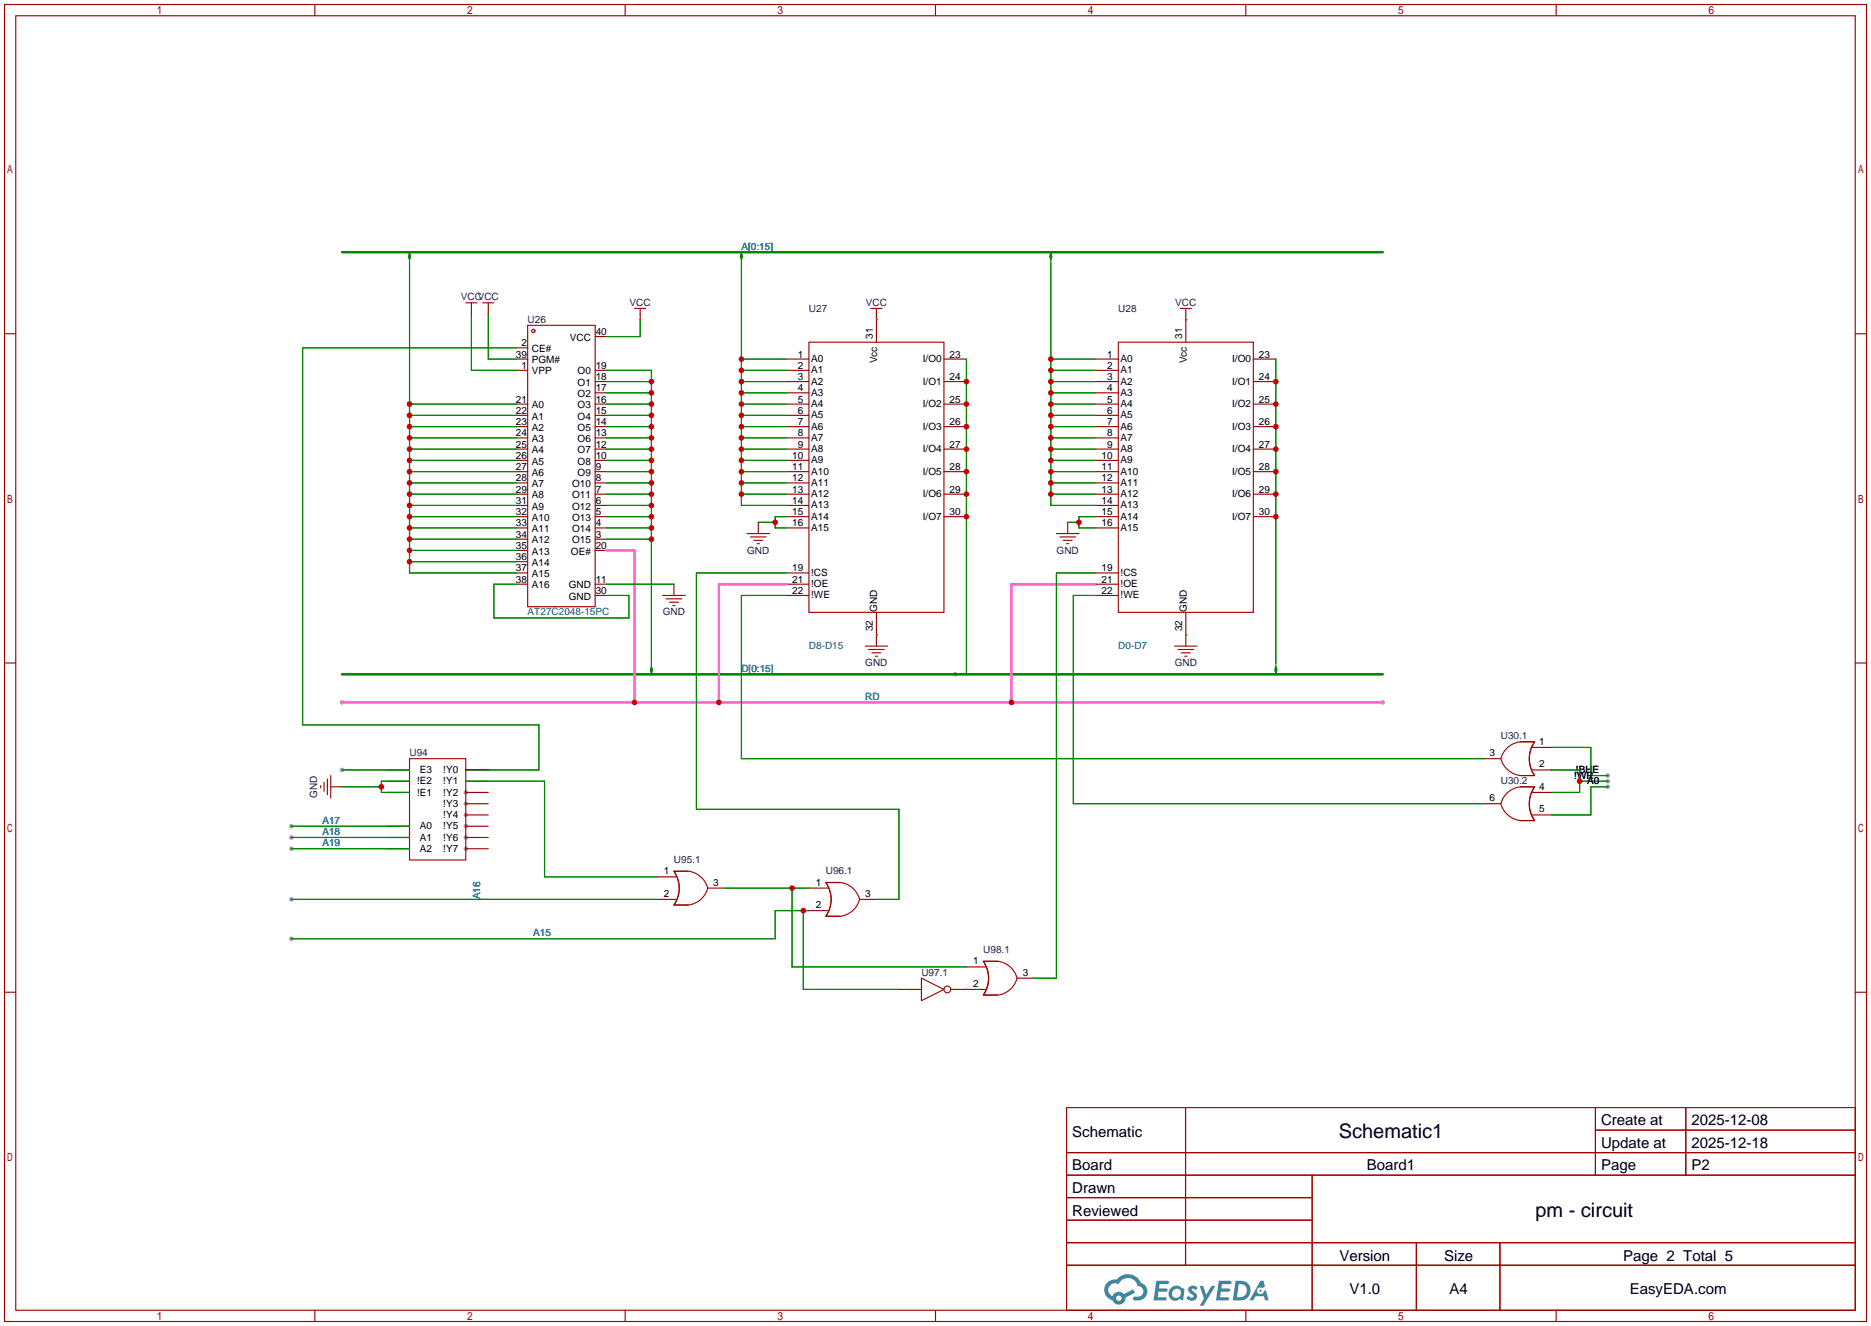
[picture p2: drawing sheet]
<svg xmlns="http://www.w3.org/2000/svg" width="422mm" height="299mm" viewBox="0 0 422 299" stroke-linecap="round" stroke-linejoin="round" font-family="sans-serif">
<g fill="#999">
<circle cx="105.2" cy="191.5" r=".51"/>
<circle cx="105.2" cy="189" r=".51"/>
<circle cx="105.2" cy="186.4" r=".51"/>
<circle cx="105.2" cy="183.9" r=".51"/>
<circle cx="105.2" cy="181.4" r=".51"/>
<circle cx="105.2" cy="178.8" r=".51"/>
<circle cx="77.2" cy="158.5" r=".51"/>
<circle cx="312.2" cy="158.5" r=".51"/>
<circle cx="215.6" cy="152.1" r=".51"/>
<circle cx="363" cy="175" r=".51"/>
<circle cx="363" cy="176.3" r=".51"/>
<circle cx="363" cy="177.5" r=".51"/>
<circle cx="65.8" cy="191.5" r=".51"/>
<circle cx="65.8" cy="189" r=".51"/>
<circle cx="65.8" cy="186.4" r=".51"/>
<circle cx="77.2" cy="173.7" r=".51"/>
<circle cx="65.8" cy="202.9" r=".51"/>
<circle cx="65.8" cy="211.8" r=".51"/>
</g>
<g fill="none" stroke="#a10000" stroke-width=".25">
<path d="M1 1h420.4v297.2h-420.4zM3.6 3.6h415.2v292.1h-415.2zM71.1 1v2.6M141.1 1v2.6M211.2 1v2.6M281.3 1v2.6M351.3 1v2.6M1 75.3h2.6M418.8 75.3h2.6M1 149.6h2.6M418.8 149.6h2.6M1 223.9h2.6"/>
<path d="M418.8 223.9h2.6M240.8 249.9h178v45.8h-178zM267.7 249.9v35.6M360.2 249.9v15.3M360.2 255h58.6M380.6 249.9v15.3M240.8 260.1h178M240.8 265.2h178M240.8 270.3h55.4M240.8 275.3h55.4M296.2 265.2v30.5M71.1 295.7v2.5"/>
<path d="M141.1 295.7v2.5M211.2 295.7v2.5M240.8 280.4h178M240.8 285.5h178M281.3 295.7v2.5M319.8 280.4v15.3M338.6 280.4v15.3M351.3 295.7v2.5"/>
</g>
<g fill="#5487ff">
<path d="M268.5 290.3a1.3 1.3 0 0 1 1.9 .3l-.4 .6a.54 .54 0 0 0-1-.2l.2 .2a1.28 1.28 0 0 1 .8 2 1.53 1.53 0 0 1-2.2-.3l.5-.6 .8 .5a.31 .31 0 0 0 .3-.3 .31 .31 0 0 0-.2-.3 1.12 1.12 0 0 1-.7-1.9z"/>
<path d="M270.8 290.2h.8l.7 1.9 1.2-1.9h.9l-2.7 4.5h-.9l1-1.7z"/>
<path d="M261 289h2.3a.46 .46 0 0 1 .5 .1 .46 .46 0 0 1 .1 .5l-.3 .2h-1.8l-.1 .9h1.6a.4 .4 0 0 1 .3 .4 .4 .4 0 0 1-.4 .4h-1.6l-.2 1.2h1.4a.46 .46 0 0 1 .5 .1 .46 .46 0 0 1 .1 .5l-.4 .2h-2.6z"/>
<path d="M275.1 289h2.3a.47 .47 0 0 1 .5 .1 .47 .47 0 0 1 .1 .5l-.3 .2h-1.8l-.1 .9h1.6a.4 .4 0 0 1 .4 .4 .4 .4 0 0 1-.5 .4h-1.6l-.2 1.2h1.4a.46 .46 0 0 1 .5 .1 .46 .46 0 0 1 .1 .5l-.4 .2h-2.6z"/>
<path d="M284.5 289h.8l.3 1.3-.6 .4a.75 .75 0 0 0-1.1 .3 .75 .75 0 0 0 .5 1 .75 .75 0 0 0 .9-.6l.5-.3 .6 2.4h-.8l-.3-1h-1.8l-.5 1h-1z"/>
<path d="M278.9 289l-.6 4.5h1.4a2.27 2.27 0 0 0 2.7-2.3 2.27 2.27 0 0 0-2.7-2.2zM279.7 289.8a1.5 1.5 0 0 1 1.8 1.5 1.5 1.5 0 0 1-1.9 1.4h-.3z"/>
<path d="M264.4 290.6a1.6 1.6 0 0 0-.4 2.3 1.6 1.6 0 0 0 2.3 .2l.8 .4 .3-2.5-.1-.3h-.5a1.58 1.58 0 0 0-2.4-.1zM265 291.1a.98 .98 0 0 1 1.6 .5 .98 .98 0 0 1-1.1 1.2 .94 .94 0 0 1-.9-.6 .94 .94 0 0 1 .4-1.1z"/>
<path d="M250 289.4a2.37 2.37 0 0 0 1.1 4 1.54 1.54 0 0 0 1.8 1 1.54 1.54 0 0 0 1.2-1.6l2.2-1.1-.5-.8-2.1 1.1a1.57 1.57 0 0 0-2.6 .4 1.5 1.5 0 0 1-.7-2.1 1.5 1.5 0 0 1 2.2-.5 2.23 2.23 0 0 1 2.3-1.4 2.23 2.23 0 0 1 1.9 1.8 1.16 1.16 0 0 1 1.3 1.1 1.16 1.16 0 0 1-1.1 1.3h-.7a.47 .47 0 0 0-.5 .3 .47 .47 0 0 0 .4 .6 2.14 2.14 0 0 0 2.7-1.4 2.14 2.14 0 0 0-1.3-2.7 3.2 3.2 0 0 0-5.5-.7l-1.1 .1zM252 292.9a.6 .6 0 0 1 1.2 0 .6 .6 0 0 1-1.2 0z"/>
<circle cx="284.6" cy="291.3" r=".28"/>
</g>
<g fill="none" stroke="#a10000" stroke-width=".25">
<path d="M105.2 68.3h2.5M106.4 68.3v2.6M109 68.3h2.5M110.2 68.3v2.6M116.6 78.5h2.5M119.1 73.4h15.3v63.5h-15.3zM134.4 75.9h2.5M143.3 69.6h2.5M144.5 69.6v2.5M182.6 77.2h30.5v61h-30.5zM196.6 69.6h2.5M197.9 69.6v7.6"/>
<path d="M252.5 77.2h30.5v61h-30.5zM266.4 69.6h2.6M267.7 69.6v7.6M116.6 81h2.5M116.6 83.6h2.5M116.6 91.2h2.5M116.6 93.7h2.5M116.6 96.3h2.5M116.6 98.8h2.5M134.4 83.6h2.5M134.4 91.2h2.5M134.4 93.7h2.5"/>
<path d="M134.4 96.3h2.5M134.4 98.8h2.5M134.4 88.6h2.5M134.4 86.1h2.5M177.5 81h5.1M177.5 83.6h5.1M177.5 91.2h5.1M177.5 93.7h5.1M177.5 96.3h5.1M177.5 98.8h5.1M177.5 88.6h5.1M177.5 86.1h5.1"/>
<path d="M213.1 81h5.1M213.1 91.2h5.1M213.1 96.3h5.1M213.1 86.1h5.1M247.4 81h5.1M247.4 83.6h5.1M247.4 91.2h5.1M247.4 93.7h5.1M247.4 96.3h5.1M247.4 98.8h5.1M247.4 88.6h5.1M247.4 86.1h5.1"/>
<path d="M283 81h5M283 91.2h5M283 96.3h5M283 86.1h5M116.6 101.3h2.5M116.6 103.9h2.5M116.6 106.4h2.5M116.6 109h2.5M116.6 111.5h2.5M116.6 114h2.5M116.6 116.6h2.5M116.6 119.1h2.5"/>
<path d="M134.4 101.3h2.5M134.4 103.9h2.5M134.4 106.4h2.5M134.4 109h2.5M134.4 111.5h2.5M134.4 114h2.5M134.4 116.6h2.5M134.4 119.1h2.5M171.2 117.9v2.5M177.5 101.3h5.1M177.5 103.9h5.1M177.5 106.4h5.1"/>
<path d="M177.5 109h5.1M177.5 111.5h5.1M177.5 114h5.1M177.5 116.6h5.1M177.5 119.1h5.1M213.1 101.3h5.1M213.1 106.4h5.1M213.1 111.5h5.1M213.1 116.6h5.1M241 117.9v2.5M247.4 101.3h5.1M247.4 103.9h5.1"/>
<path d="M247.4 106.4h5.1M247.4 109h5.1M247.4 111.5h5.1M247.4 114h5.1M247.4 116.6h5.1M247.4 119.1h5.1M283 101.3h5M283 106.4h5M283 111.5h5M283 116.6h5M116.6 121.7h2.5M116.6 124.2h2.5"/>
<path d="M116.6 126.7h2.5M116.6 129.3h2.5M116.6 131.8h2.5M134.4 121.7h2.5M134.4 124.2h2.5M134.4 131.8h2.5M134.4 134.4h2.5M149.6 134.4h5.1M150.4 135.1h3.5M151.1 135.9h2.1M151.9 136.7h.5M152.1 131.8v2.6"/>
<path d="M168.7 120.4h5M169.4 121.2h3.6M170.2 121.9h2M170.9 122.7h.5M177.5 129.3h5.1M177.5 131.8h5.1M177.5 134.4h5.1M197.9 138.2v7.6M238.5 120.4h5.1M239.3 121.2h3.5M240 121.9h2.1M240.8 122.7h.5"/>
<path d="M247.4 129.3h5.1M247.4 131.8h5.1M247.4 134.4h5.1M267.7 138.2v7.6M195.3 145.8h5.1M196.1 146.6h3.5M196.8 147.3h2.1M197.6 148.1h.5M265.2 145.8h5.1M265.9 146.6h3.6M266.7 147.3h2M267.5 148.1h.5"/>
<path d="M72.4 177.3v.5M73.2 176.5v2.1M73.9 175.8v3.5M74.7 177.5h2.5M74.7 175v5.1M87.4 173.7h5.1M87.4 178.8h5.1M87.4 176.3h5.1M92.5 171.2h12.7v22.9h-12.7zM105.2 173.7h5M105.2 178.8h5M105.2 176.3h5"/>
<path d="M335 171.2h3.8M338.8 171.2a5.2 5.2 0 0 0 4.5 3.8M343.3 167.4a5.1 5.1 0 0 0-4.5 3.8M343.3 177.5a5.1 5.1 0 0 0-4.5 3.9M343.3 167.4h3.2a6.6 6.6 0 0 0 0 7.6h-3.2M343.3 177.5h3.2a6.6 6.6 0 0 0 0 7.7h-3.2M345.9 168.7h4.4M345.9 173.7h4.4M345.9 178.8h4.4M87.4 191.5h5.1M87.4 189h5.1M87.4 186.4h5.1"/>
<path d="M105.2 183.9h5M105.2 181.4h5M105.2 191.5h5M105.2 189h5M105.2 186.4h5M148.3 197.9h4.4M152.1 196.6a6.6 6.6 0 0 1 .1 7.6h3.1h-3.2a6.7 6.7 0 0 0 0-7.6h3.2zM155.3 196.6a5.2 5.2 0 0 1 4.5 3.8M189.6 199.1a5.2 5.2 0 0 1 4.5 3.8M335 181.4h3.8M338.8 181.4a5.2 5.2 0 0 0 4.5 3.8M345.9 183.9h4.4"/>
<path d="M148.3 202.9h4.4M159.8 200.4h3.8M159.8 200.4a5.2 5.2 0 0 1-4.5 3.8M182.6 200.4h4.3M182.6 205.5h4.3M186.5 206.7a6.6 6.6 0 0 0-.1-7.6h3.2h-3.2a6.6 6.6 0 0 1 0 7.7h3.2h-3.2M194.1 202.9h3.8M194.1 202.9a5.2 5.2 0 0 1-4.5 3.9M218.2 218.2h4.3M225.2 216.9h-3.2a6.6 6.6 0 0 1 0 7.6M225.2 216.9h-3.2a6.7 6.7 0 0 1 0 7.6h3.2h-3.2M225.2 216.9a5.2 5.2 0 0 1 4.4 3.8"/>
<path d="M202.9 223.3h5.1M208 220.7l5.1 2.6-5.1 2.5zM214.6 223.3h7.9M229.6 220.7h3.8M229.6 220.7a5.2 5.2 0 0 1-4.4 3.9"/>
<circle cx="120.4" cy="74.7" r=".38"/>
<circle cx="213.9" cy="223.3" r=".76"/>
</g>
<path d="M77.2 56.9h235M77.2 152.1h235" fill="none" stroke="#008700" stroke-width=".51"/>
<g fill="#008700" stroke="#008700" stroke-width=".25">
<path d="M92.5 56.9l.2 1-.2 .8-.3-.8z"/>
<path d="M167.4 56.9l.2 1-.2 .8-.3-.8z"/>
<path d="M147.1 150.4l.2 .7-.2 1-.3-1z"/>
<path d="M237.2 56.9l.3 1-.3 .8-.2-.8z"/>
<path d="M288 150.4l.3 .7-.3 1-.2-1z"/>
</g>
<g fill="none" stroke="#008700" stroke-width=".25">
<path d="M92.5 58.7v70.6h24.1M167.4 58.7v55.3h10.1M237.2 58.7v55.3h10.2M106.4 70.9v12.7h10.2M110.2 70.9v10.1h6.4M116.6 78.5h-48.3v85.1h53.4v10.1h-16.5M144.5 72.1v3.8h-7.6M197.9 72.1h.1M267.7 72.1h.1M92.5 98.8h24.1M92.5 96.3h24.1M92.5 93.7h24.1"/>
<path d="M92.5 91.2h24.1M136.9 98.8h10.2M136.9 96.3h10.2M136.9 93.7h10.2M136.9 91.2h10.2M136.9 88.6h10.2M136.9 86.1h10.2M136.9 83.6h10.2v66.8M167.4 98.8h10.1M167.4 96.3h10.1M167.4 93.7h10.1M167.4 91.2h10.1"/>
<path d="M167.4 88.6h10.1M167.4 86.1h10.1M167.4 83.6h10.1M167.4 81h10.1M218.2 81v71.1h-2.6M237.2 98.8h10.2M237.2 96.3h10.2M237.2 93.7h10.2M237.2 91.2h10.2M237.2 88.6h10.2M237.2 86.1h10.2M237.2 83.6h10.2"/>
<path d="M237.2 81h10.2M288 81v69.4M92.5 114h24.1M92.5 111.5h24.1M92.5 109h24.1M92.5 106.4h24.1M92.5 103.9h24.1M92.5 101.3h24.1M92.5 116.6h24.1M92.5 119.1h24.1M136.9 114h10.2M136.9 111.5h10.2"/>
<path d="M136.9 109h10.2M136.9 106.4h10.2M136.9 103.9h10.2M136.9 101.3h10.2M136.9 116.6h10.2M136.9 119.1h10.2M167.4 111.5h10.1M167.4 109h10.1M167.4 106.4h10.1M167.4 103.9h10.1M167.4 101.3h10.1M171.2 117.9h3.8"/>
<path d="M177.5 116.6h-2.5v2.5h2.5M237.2 111.5h10.2M237.2 109h10.2M237.2 106.4h10.2M237.2 103.9h10.2M237.2 101.3h10.2M241 117.9h2.6M247.4 116.6h-3.8v2.5h3.8M92.5 121.7h24.1M92.5 124.2h24.1M92.5 126.7h24.1M116.6 131.8h-5.1v7.6h30.5v-5h-5.1"/>
<path d="M136.9 121.7h10.2M136.9 131.8h15.2M177.5 134.4h-10.1v36.8h167.6M177.5 129.3h-20.3v53.3h45.7v20.3h-5M247.4 134.4h-5.1v47h92.7M247.4 129.3h-8.9v91.4h-5.1M197.9 143.3h.1M267.7 143.3h.1M77.2 173.7h15.3M77.2 177.5h8.9M92.5 176.3h-6.4v2.5h6.4M105.2 176.3h17.7v21.6h25.4"/>
<path d="M350.3 173.7h6.3v5.1h-6.3M350.3 168.7h8.9v6.3h3.8M356.6 176.3h6.4M363 177.5h-3.8v6.4h-8.9M65.8 191.5h26.7M65.8 189h26.7M65.8 186.4h26.7M65.8 202.9h82.5M163.6 200.4h19M178.8 200.4v17.8h39.4M181.4 205.5v17.8h21.5M182.6 205.5h-7.6v6.3h-109.2"/>
<path d="M218.2 223.3h.1"/>
</g>
<path d="M136.9 124.2h6.4v34.3M177.5 131.8h-15.2v26.7M247.4 131.8h-19.1v26.7M77.2 158.5h235" fill="none" stroke="#f6c" stroke-width=".51"/>
<g fill="#c00">
<circle cx="167.4" cy="111.5" r=".63"/>
<circle cx="167.4" cy="109" r=".63"/>
<circle cx="167.4" cy="106.4" r=".63"/>
<circle cx="167.4" cy="103.9" r=".63"/>
<circle cx="167.4" cy="101.3" r=".63"/>
<circle cx="167.4" cy="98.8" r=".63"/>
<circle cx="167.4" cy="96.3" r=".63"/>
<circle cx="167.4" cy="93.7" r=".63"/>
<circle cx="167.4" cy="91.2" r=".63"/>
<circle cx="167.4" cy="88.6" r=".63"/>
<circle cx="167.4" cy="86.1" r=".63"/>
<circle cx="167.4" cy="83.6" r=".63"/>
<circle cx="167.4" cy="81" r=".63"/>
<circle cx="143.3" cy="158.5" r=".63"/>
<circle cx="162.3" cy="158.5" r=".63"/>
<circle cx="228.3" cy="158.5" r=".63"/>
<circle cx="147.1" cy="86.1" r=".63"/>
<circle cx="147.1" cy="88.6" r=".63"/>
<circle cx="147.1" cy="91.2" r=".63"/>
<circle cx="147.1" cy="93.7" r=".63"/>
<circle cx="147.1" cy="96.3" r=".63"/>
<circle cx="147.1" cy="98.8" r=".63"/>
<circle cx="147.1" cy="101.3" r=".63"/>
<circle cx="147.1" cy="103.9" r=".63"/>
<circle cx="147.1" cy="106.4" r=".63"/>
<circle cx="147.1" cy="109" r=".63"/>
<circle cx="147.1" cy="111.5" r=".63"/>
<circle cx="147.1" cy="114" r=".63"/>
<circle cx="147.1" cy="116.6" r=".63"/>
<circle cx="147.1" cy="119.1" r=".63"/>
<circle cx="147.1" cy="121.7" r=".63"/>
<circle cx="218.2" cy="116.6" r=".63"/>
<circle cx="218.2" cy="111.5" r=".63"/>
<circle cx="218.2" cy="106.4" r=".63"/>
<circle cx="218.2" cy="101.3" r=".63"/>
<circle cx="218.2" cy="96.3" r=".63"/>
<circle cx="218.2" cy="91.2" r=".63"/>
<circle cx="218.2" cy="86.1" r=".63"/>
<circle cx="237.2" cy="111.5" r=".63"/>
<circle cx="237.2" cy="109" r=".63"/>
<circle cx="237.2" cy="106.4" r=".63"/>
<circle cx="237.2" cy="103.9" r=".63"/>
<circle cx="237.2" cy="101.3" r=".63"/>
<circle cx="237.2" cy="98.8" r=".63"/>
<circle cx="237.2" cy="96.3" r=".63"/>
<circle cx="237.2" cy="93.7" r=".63"/>
<circle cx="237.2" cy="91.2" r=".63"/>
<circle cx="237.2" cy="88.6" r=".63"/>
<circle cx="237.2" cy="86.1" r=".63"/>
<circle cx="237.2" cy="83.6" r=".63"/>
<circle cx="237.2" cy="81" r=".63"/>
<circle cx="288" cy="116.6" r=".63"/>
<circle cx="288" cy="111.5" r=".63"/>
<circle cx="288" cy="106.4" r=".63"/>
<circle cx="288" cy="101.3" r=".63"/>
<circle cx="288" cy="96.3" r=".63"/>
<circle cx="288" cy="91.2" r=".63"/>
<circle cx="288" cy="86.1" r=".63"/>
<circle cx="356.6" cy="176.3" r=".63"/>
<circle cx="92.5" cy="93.7" r=".63"/>
<circle cx="92.5" cy="91.2" r=".63"/>
<circle cx="92.5" cy="96.3" r=".63"/>
<circle cx="92.5" cy="98.8" r=".63"/>
<circle cx="92.5" cy="101.3" r=".63"/>
<circle cx="92.5" cy="103.9" r=".63"/>
<circle cx="92.5" cy="106.4" r=".63"/>
<circle cx="92.5" cy="109" r=".63"/>
<circle cx="92.5" cy="111.5" r=".63"/>
<circle cx="92.5" cy="114" r=".63"/>
<circle cx="92.5" cy="116.6" r=".63"/>
<circle cx="92.5" cy="119.1" r=".63"/>
<circle cx="92.5" cy="121.7" r=".63"/>
<circle cx="92.5" cy="124.2" r=".63"/>
<circle cx="92.5" cy="126.7" r=".63"/>
<circle cx="86.1" cy="177.5" r=".63"/>
<circle cx="178.8" cy="200.4" r=".63"/>
<circle cx="181.4" cy="205.5" r=".63"/>
<circle cx="175" cy="117.9" r=".63"/>
<circle cx="243.6" cy="117.9" r=".63"/>
</g>
<g font-size="4.5">
<text x="302.3" y="256.8">Schematic1</text>
<text x="346.6" y="274.6">pm - circuit</text>
</g>
<g font-size="3.4">
<text x="242.1" y="256.5">Schematic</text>
<text x="361.5" y="254">Create at</text>
<text x="381.9" y="254">2025-12-08</text>
<text x="361.5" y="259">Update at</text>
<text x="381.9" y="259">2025-12-18</text>
<text x="242.1" y="264.1">Board</text>
<text x="242.1" y="269.2">Drawn</text>
<text x="308.6" y="264.1">Board1</text>
<text x="361.5" y="264.1">Page</text>
<text x="381.9" y="264.1">P2</text>
<text x="242.1" y="274.3">Reviewed</text>
<text x="302.4" y="284.4">Version</text>
<text x="326" y="284.4">Size</text>
<text x="366.4" y="284.4">Page 2 Total 5</text>
<text x="304.6" y="292.1">V1.0</text>
<text x="327.3" y="292.1">A4</text>
<text x="368" y="292.1">EasyEDA.com</text>
</g>
<g font-size="2.3" fill="#00f">
<text x="167.4" y="56.3">A[0:15]</text>
<text x="119.1" y="138.9">AT27C2048-15PC</text>
<text x="182.6" y="146.5">D8-D15</text>
<text x="252.5" y="146.5">D0-D7</text>
<text x="167.4" y="151.6">D[0:15]</text>
<text x="195.3" y="157.9">RD</text>
<text x="72.8" y="185.9">A17</text>
<text x="72.8" y="191">A19</text>
<text x="72.8" y="188.4">A18</text>
<text x="108.4" y="202.9" transform="rotate(-90 108.4 202.9)">A16</text>
<text x="120.4" y="211.3">A15</text>
</g>
<g font-size="2.3" fill="#000080">
<text x="104" y="67.8">VCCVCC</text>
<text x="142.1" y="69">VCC</text>
<text x="182.6" y="70.3">U27</text>
<text x="195.5" y="69">VCC</text>
<text x="252.5" y="70.3">U28</text>
<text x="265.3" y="69">VCC</text>
<text x="119.1" y="72.8">U26</text>
<text x="168.7" y="124.9">GND</text>
<text x="238.5" y="124.9">GND</text>
<text x="149.6" y="138.9">GND</text>
<text x="195.4" y="150.3">GND</text>
<text x="265.2" y="150.3">GND</text>
<text x="338.8" y="166.8">U30.1</text>
<text x="92.5" y="170.6">U94</text>
<text x="338.8" y="177">U30.2</text>
<text x="71.6" y="180.1" transform="rotate(-90 71.6 180.1)">GND</text>
<text x="152.1" y="194.8">U95.1</text>
<text x="186.4" y="197.3">U96.1</text>
<text x="222" y="215.1">U98.1</text>
<text x="208" y="220.2">U97.1</text>
</g>
<g font-size="2.3">
<text x="128.7" y="76.9">VCC</text>
<text x="134.5" y="75.6">40</text>
<text x="197" y="76.4" transform="rotate(-90 197 76.4)">31</text>
<text x="266.9" y="76.4" transform="rotate(-90 266.9 76.4)">31</text>
<text x="116.5" y="80.7">39</text>
<text x="117.7" y="78.2">2</text>
<text x="117.7" y="83.2">1</text>
<text x="120.1" y="79.4">CE#</text>
<text x="120.1" y="82">PGM#</text>
<text x="134.5" y="83.2">19</text>
<text x="180.1" y="80.7">1</text>
<text x="180.1" y="83.2">2</text>
<text x="183.1" y="81.7">A0</text>
<text x="198.1" y="82" transform="rotate(-90 198.1 82)">Vcc</text>
<text x="208.3" y="81.7">I/O0</text>
<text x="214.4" y="80.7">23</text>
<text x="250" y="80.7">1</text>
<text x="250" y="83.2">2</text>
<text x="253" y="81.7">A0</text>
<text x="267.9" y="82" transform="rotate(-90 267.9 82)">Vcc</text>
<text x="278.2" y="81.7">I/O0</text>
<text x="284.2" y="80.7">23</text>
<text x="120.1" y="84.5">VPP</text>
<text x="130.4" y="89.6">O2</text>
<text x="130.4" y="87">O1</text>
<text x="130.4" y="84.5">O0</text>
<text x="134.5" y="88.3">17</text>
<text x="134.5" y="85.8">18</text>
<text x="180.1" y="85.8">3</text>
<text x="180.1" y="88.3">4</text>
<text x="183.1" y="84.3">A1</text>
<text x="183.1" y="86.8">A2</text>
<text x="183.1" y="89.3">A3</text>
<text x="208.3" y="86.8">I/O1</text>
<text x="214.4" y="85.8">24</text>
<text x="250" y="85.8">3</text>
<text x="250" y="88.3">4</text>
<text x="253" y="84.3">A1</text>
<text x="253" y="86.8">A2</text>
<text x="253" y="89.3">A3</text>
<text x="278.2" y="86.8">I/O1</text>
<text x="284.2" y="85.8">24</text>
<text x="116.5" y="90.9">21</text>
<text x="116.5" y="93.4">22</text>
<text x="116.5" y="95.9">23</text>
<text x="120.1" y="92.1">A0</text>
<text x="120.1" y="94.7">A1</text>
<text x="130.4" y="94.7">O4</text>
<text x="130.4" y="92.1">O3</text>
<text x="134.5" y="95.9">14</text>
<text x="134.5" y="93.4">15</text>
<text x="134.5" y="90.9">16</text>
<text x="180.1" y="90.9">5</text>
<text x="180.1" y="93.4">6</text>
<text x="180.1" y="95.9">7</text>
<text x="183.1" y="91.9">A4</text>
<text x="183.1" y="94.4">A5</text>
<text x="208.3" y="91.9">I/O2</text>
<text x="214.4" y="90.9">25</text>
<text x="214.4" y="95.9">26</text>
<text x="250" y="90.9">5</text>
<text x="250" y="93.4">6</text>
<text x="250" y="95.9">7</text>
<text x="253" y="91.9">A4</text>
<text x="253" y="94.4">A5</text>
<text x="278.2" y="91.9">I/O2</text>
<text x="284.2" y="90.9">25</text>
<text x="284.2" y="95.9">26</text>
<text x="116.5" y="98.5">24</text>
<text x="116.5" y="101">25</text>
<text x="120.1" y="97.2">A2</text>
<text x="120.1" y="99.7">A3</text>
<text x="130.4" y="99.7">O6</text>
<text x="130.4" y="97.2">O5</text>
<text x="134.5" y="101">12</text>
<text x="134.5" y="98.5">13</text>
<text x="180.1" y="98.5">8</text>
<text x="180.1" y="101">9</text>
<text x="183.1" y="97">A6</text>
<text x="183.1" y="99.5">A7</text>
<text x="208.3" y="97">I/O3</text>
<text x="214.4" y="101">27</text>
<text x="250" y="98.5">8</text>
<text x="250" y="101">9</text>
<text x="253" y="97">A6</text>
<text x="253" y="99.5">A7</text>
<text x="278.2" y="97">I/O3</text>
<text x="284.2" y="101">27</text>
<text x="116.5" y="103.6">26</text>
<text x="116.5" y="106.1">27</text>
<text x="120.1" y="102.3">A4</text>
<text x="120.1" y="104.8">A5</text>
<text x="120.1" y="107.4">A6</text>
<text x="130.4" y="107.4">O9</text>
<text x="130.4" y="104.8">O8</text>
<text x="130.4" y="102.3">O7</text>
<text x="134.5" y="106.1">9</text>
<text x="134.5" y="103.6">10</text>
<text x="178.8" y="103.6">10</text>
<text x="178.8" y="106.1">11</text>
<text x="183.1" y="102">A8</text>
<text x="183.1" y="104.6">A9</text>
<text x="183.1" y="107.1">A10</text>
<text x="208.3" y="102">I/O4</text>
<text x="208.3" y="107.1">I/O5</text>
<text x="214.4" y="106.1">28</text>
<text x="248.7" y="103.6">10</text>
<text x="248.7" y="106.1">11</text>
<text x="253" y="102">A8</text>
<text x="253" y="104.6">A9</text>
<text x="253" y="107.1">A10</text>
<text x="278.2" y="102">I/O4</text>
<text x="278.2" y="107.1">I/O5</text>
<text x="284.2" y="106.1">28</text>
<text x="116.5" y="108.6">28</text>
<text x="116.5" y="111.2">29</text>
<text x="116.5" y="113.7">31</text>
<text x="120.1" y="109.9">A7</text>
<text x="120.1" y="112.4">A8</text>
<text x="129.2" y="112.4">O11</text>
<text x="129.2" y="109.9">O10</text>
<text x="134.5" y="113.7">6</text>
<text x="134.5" y="111.2">7</text>
<text x="134.5" y="108.6">8</text>
<text x="178.8" y="108.6">12</text>
<text x="178.8" y="111.2">13</text>
<text x="178.8" y="113.7">14</text>
<text x="183.1" y="109.7">A11</text>
<text x="183.1" y="112.2">A12</text>
<text x="208.3" y="112.2">I/O6</text>
<text x="214.4" y="111.2">29</text>
<text x="248.7" y="108.6">12</text>
<text x="248.7" y="111.2">13</text>
<text x="248.7" y="113.7">14</text>
<text x="253" y="109.7">A11</text>
<text x="253" y="112.2">A12</text>
<text x="278.2" y="112.2">I/O6</text>
<text x="284.2" y="111.2">29</text>
<text x="116.5" y="116.3">32</text>
<text x="116.5" y="118.8">33</text>
<text x="120.1" y="115">A9</text>
<text x="120.1" y="117.5">A10</text>
<text x="129.2" y="117.5">O13</text>
<text x="129.2" y="115">O12</text>
<text x="134.5" y="118.8">4</text>
<text x="134.5" y="116.3">5</text>
<text x="178.8" y="116.3">15</text>
<text x="178.8" y="118.8">16</text>
<text x="183.1" y="114.7">A13</text>
<text x="183.1" y="117.3">A14</text>
<text x="183.1" y="119.8">A15</text>
<text x="208.3" y="117.3">I/O7</text>
<text x="214.4" y="116.3">30</text>
<text x="248.7" y="116.3">15</text>
<text x="248.7" y="118.8">16</text>
<text x="253" y="114.7">A13</text>
<text x="253" y="117.3">A14</text>
<text x="253" y="119.8">A15</text>
<text x="278.2" y="117.3">I/O7</text>
<text x="284.2" y="116.3">30</text>
<text x="116.5" y="121.3">34</text>
<text x="116.5" y="123.9">35</text>
<text x="120.1" y="120.1">A11</text>
<text x="120.1" y="122.6">A12</text>
<text x="120.1" y="125.1">A13</text>
<text x="128.9" y="125.1">OE#</text>
<text x="129.2" y="122.6">O15</text>
<text x="129.2" y="120.1">O14</text>
<text x="134.5" y="123.9">20</text>
<text x="134.5" y="121.3">3</text>
<text x="116.5" y="126.4">36</text>
<text x="116.5" y="129">37</text>
<text x="116.5" y="131.5">38</text>
<text x="120.1" y="127.7">A14</text>
<text x="120.1" y="130.2">A15</text>
<text x="134.5" y="131.5">11</text>
<text x="178.8" y="129">19</text>
<text x="178.8" y="131.5">21</text>
<text x="183.1" y="130">!CS</text>
<text x="248.7" y="129">19</text>
<text x="248.7" y="131.5">21</text>
<text x="253" y="130">!CS</text>
<text x="120.1" y="132.8">A16</text>
<text x="128.4" y="135.3">GND</text>
<text x="128.4" y="132.8">GND</text>
<text x="134.5" y="134">30</text>
<text x="178.8" y="134">22</text>
<text x="183.1" y="132.5">!OE</text>
<text x="183.1" y="135.1">!WE</text>
<text x="248.7" y="134">22</text>
<text x="253" y="132.5">!OE</text>
<text x="253" y="135.1">!WE</text>
<text x="197" y="142.4" transform="rotate(-90 197 142.4)">32</text>
<text x="198.1" y="138.2" transform="rotate(-90 198.1 138.2)">GND</text>
<text x="266.9" y="142.4" transform="rotate(-90 266.9 142.4)">32</text>
<text x="267.9" y="138.2" transform="rotate(-90 267.9 138.2)">GND</text>
<text x="336.3" y="170.6">3</text>
<text x="347.5" y="168.1">1</text>
<text x="347.5" y="173.2">2</text>
<text x="94.1" y="177">!E2</text>
<text x="94.1" y="179.5">!E1</text>
<text x="94.8" y="174.4">E3</text>
<text x="100.1" y="179.5">!Y2</text>
<text x="100.1" y="177">!Y1</text>
<text x="100.1" y="174.4">!Y0</text>
<text x="347.5" y="178.3">4</text>
<text x="355.4" y="175.7">!WR</text>
<text x="355.8" y="174.4">!BHE</text>
<text x="358.3" y="177">A0</text>
<text x="100.1" y="184.6">!Y4</text>
<text x="100.1" y="182.1">!Y3</text>
<text x="336.3" y="180.8">6</text>
<text x="347.5" y="183.3">5</text>
<text x="94.8" y="187.1">A0</text>
<text x="94.8" y="189.7">A1</text>
<text x="100.1" y="189.7">!Y6</text>
<text x="100.1" y="187.1">!Y5</text>
<text x="94.8" y="192.2">A2</text>
<text x="100.1" y="192.2">!Y7</text>
<text x="149.9" y="197.3">1</text>
<text x="149.9" y="202.4">2</text>
<text x="161" y="199.8">3</text>
<text x="184.2" y="199.8">1</text>
<text x="195.3" y="202.4">3</text>
<text x="184.2" y="204.9">2</text>
<text x="219.7" y="217.6">1</text>
<text x="230.9" y="220.2">3</text>
<text x="219.7" y="222.7">2</text>
</g>
</svg>
